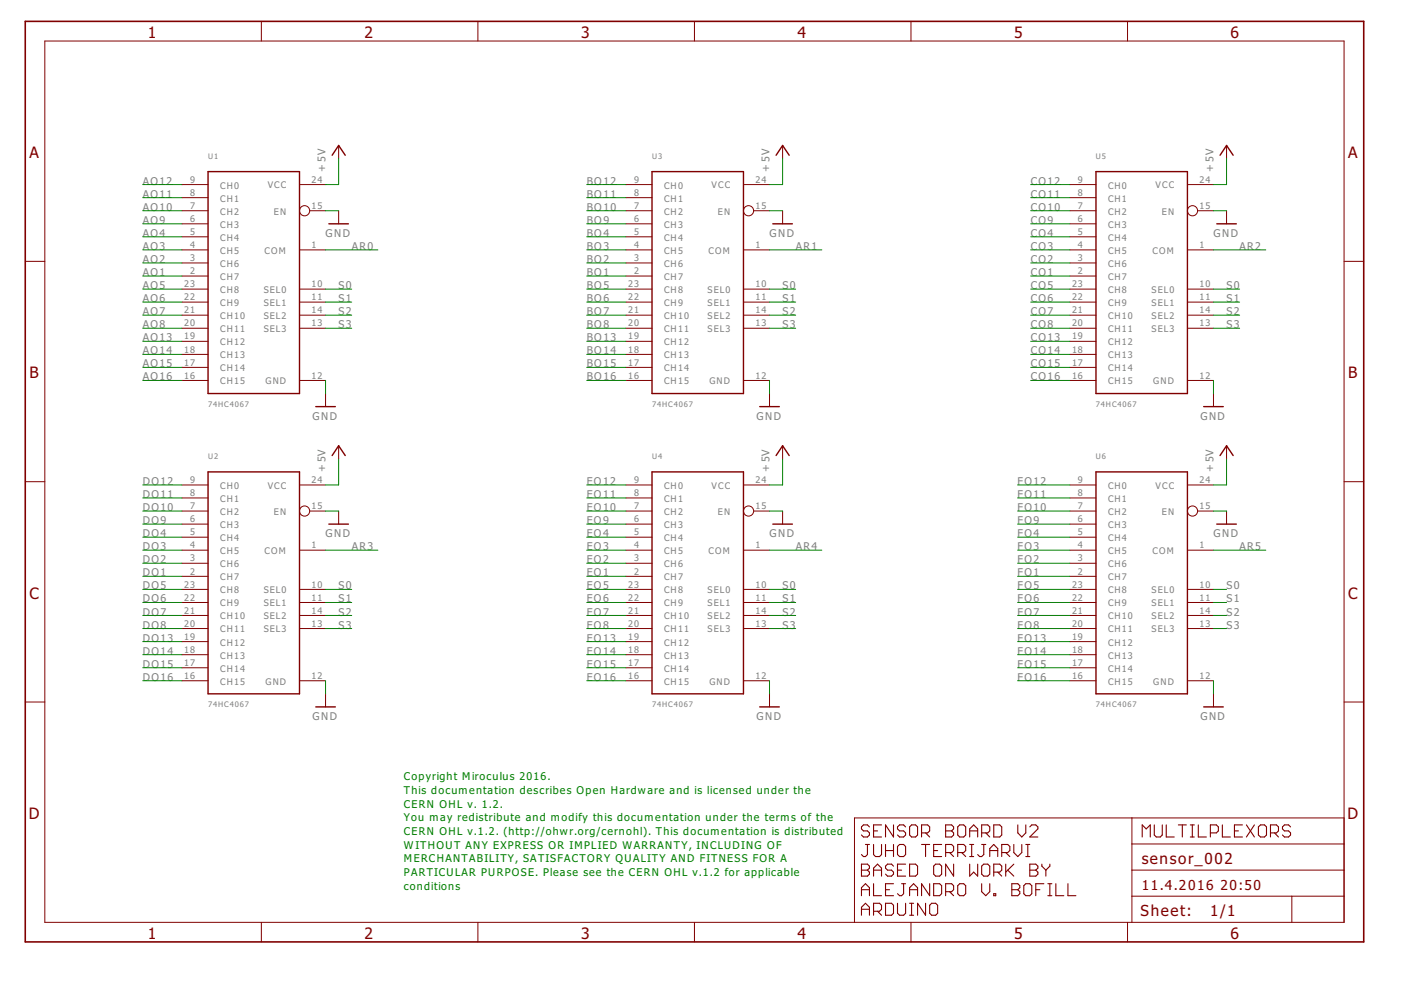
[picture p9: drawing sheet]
<svg xmlns="http://www.w3.org/2000/svg" width="297mm" height="210mm" viewBox="0 0 297 210" stroke-linecap="round" stroke-linejoin="round" font-family="sans-serif">
<g fill="none" stroke="#800000" stroke-width=".23">
<path d="M183.5 179h.8M183.9 179v2.2l-.4 .4h-.4l-.5-.4M184.3 175.3l-.4-.4h-.8l-.5 .4v.4l.5 .5h.8l.4 .4v.4l-.4 .5h-.8l-.5-.5M185.2 176.2h.9M185.2 179v2.2l.4 .4h.9l.4-.4v-2.2M186.9 174.9h-1.7v2.6h1.7M187.7 179v2.6M189.4 174.9v2.6l-1.7-2.6v2.6M189.4 179v2.6M190.3 179.5l.4-.5h.9l.4 .5v1.7l-.4 .4h-.9l-.4-.4zM192 175.3l-.4-.4h-.9l-.4 .4v.4l.4 .5h.9l.4 .4v.4l-.4 .5h-.9l-.4-.5M193.3 174.9h.8l.4 .4v1.7l-.4 .5h-.8l-.5-.5v-1.7z"/>
<path d="M195.4 176.6h1.3l.4-.4v-.9l-.4-.4h-1.3v2.6M195.4 179h1.7M196.2 176.6l.9 .9M196.2 179v2.6M199.6 179h-1.6v2.6h1.6M200.5 174.9h1.3l.4 .4v.4l-.4 .5 .4 .4v.4l-.4 .5h-1.3zM200.5 176.2h1.3M203.5 174.9h.8l.4 .4v1.7l-.4 .5h-.8l-.4-.5v-1.7zM205.6 176.2h1.7M205.6 177.5v-1.8l.8-.8 .9 .8v1.8M205.6 179h.8M206 179v2.6"/>
<path d="M208.1 176.6h1.3l.4-.4v-.9l-.4-.4h-1.3v2.6M208.1 179h.9M208.6 179v2.2l-.5 .4h-.4l-.4-.4M209 176.6l.8 .9M210.7 174.9h1.3l.4 .4v1.7l-.4 .5h-1.3zM214.9 179v1.8l.9 .8 .8-.8v-1.8M215.8 174.9v1.7l.8 .9 .9-.9v-1.7M217.5 179h.8M217.9 179v2.6M218.3 175.3l.5-.4h.8l.4 .4v.4l-1.7 1.8h1.7M242.2 177.5v-2.6l.8 .8 .9-.8v2.6M244.7 174.9v2.1l.5 .5h.8l.4-.5v-2.1"/>
<path d="M247.3 174.9v2.6h1.7M249.8 174.9h1.7M250.7 174.9v2.6M252.4 174.9h.8M252.4 177.5h.8M252.8 174.9v2.6M254.1 174.9v2.6h1.7M256.6 176.6h1.3l.4-.4v-.9l-.4-.4h-1.3v2.6M259.2 174.9v2.6h1.7M261.7 176.2h.9M263.4 174.9h-1.7v2.6h1.7M264.3 174.9l1.7 2.6"/>
<path d="M266 174.9l-1.7 2.6M266.8 175.3l.5-.4h.8l.4 .4v1.7l-.4 .5h-.8l-.5-.5zM269.4 176.6h1.2l.5-.4v-.9l-.5-.4h-1.2v2.6M270.2 176.6l.9 .9M273.6 175.3l-.4-.4h-.9l-.4 .4v.4l.4 .5h.9l.4 .4v.4l-.4 .5h-.9l-.4-.5M182.6 183.2h1.3l.4 .4v.5l-.4 .4 .4 .4v.4l-.4 .5h-1.3zM182.6 189.9v-1.7l.9-.8 .8 .8v1.7M182.6 194.1v-1.7l.9-.9 .8 .9v1.7M182.6 184.5h1.3M182.6 188.6h1.7M182.6 192.8h1.7M185.2 185.8v-1.7l.9-.9 .8 .9v1.7"/>
<path d="M185.2 187.4v2.5h1.7M185.2 193.2h1.3l.4-.4v-.9l-.4-.4h-1.3v2.6M185.2 184.5h1.7M186.1 193.2l.8 .9M187.7 191.5h1.3l.4 .4v1.7l-.4 .5h-1.3zM187.7 180.3h1.7M187.7 188.6h.9M189.4 183.6l-.4-.4h-.8l-.5 .4v.5l.5 .4h.8l.4 .4v.4l-.4 .5h-.8l-.5-.5M189.4 187.4h-1.7v2.5h1.7M190.3 191.5v2.1l.4 .5h.9l.4-.5v-2.1M190.3 184.5h.9M191.2 187.4h.8"/>
<path d="M191.6 187.4v2.1l-.4 .4h-.5l-.4-.4M192 183.2h-1.7v2.6h1.7M192.8 183.2h1.3l.4 .4v1.7l-.4 .5h-1.3zM192.8 189.9v-1.7l.9-.8 .8 .8v1.7M192.8 188.6h1.7M192.8 191.5h.9M192.8 194.1h.9M193.3 191.5v2.6M196.2 191.5v2.6l-1.7-2.6v2.6M197.1 187.4v2.5l-1.7-2.5v2.5M197.5 191.5h.9l.4 .4v1.7l-.4 .5h-.9l-.4-.5v-1.7zM198 180.3h.8"/>
<path d="M198 187.4h1.2l.4 .4v1.7l-.4 .4h-1.2zM198.4 183.2h.8l.4 .4v1.7l-.4 .5h-.8l-.4-.5v-1.7zM200.5 180.8h1.3l.4-.5v-.8l-.4-.5h-1.3v2.6M200.5 189.1h1.3l.4-.5v-.8l-.4-.4h-1.3v2.5M201.3 180.8l.9 .8M201.3 189.1l.9 .8M202.2 183.2v2.6l-1.7-2.6v2.6M203.1 180.8h1.2l.4-.5v-.8l-.4-.5h-1.2v2.6M203.5 187.4h.8l.4 .4v1.7l-.4 .4h-.8l-.4-.4v-1.7zM203.9 180.8l.8 .8M205.6 183.2v2.6l.8-.9 .9 .9v-2.6M205.6 181.6h.8"/>
<path d="M208.1 183.6l.5-.4h.8l.4 .4v1.7l-.4 .5h-.8l-.5-.5zM208.1 187.4v1.7l.9 .8 .8-.8v-1.7M209.8 181.6v-1.7l.9-.9 .8 .9v1.7M209.8 180.3h1.7M210.7 184.9h1.3l.4-.4v-.9l-.4-.4h-1.3v2.6M210.7 189.5h.4v.4h-.4zM211.5 184.9l.9 .9M212.4 180.8h1.3l.4-.5v-.8l-.4-.5h-1.3v2.6M213.2 180.8l.9 .8M213.2 183.2v2.6M213.7 184.5l1.2 1.3M214.5 188.6h1.3"/>
<path d="M214.5 187.4h1.3l.4 .4v.4l-.4 .4 .4 .5v.4l-.4 .4h-1.3zM214.9 183.2l-1.7 1.7M217.1 187.8l.4-.4h.8l.5 .4v1.7l-.5 .4h-.8l-.4-.4zM217.5 181.6h.8M218.3 183.2h1.3l.4 .4v.5l-.4 .4 .4 .4v.4l-.4 .5h-1.3zM218.3 184.5h1.3M219.6 188.6h.9M220.9 183.2v.4l.8 .9M221.3 187.4h-1.7v2.5M221.7 184.5v1.3M222.2 189.9h.8M222.2 187.4h.8"/>
<path d="M222.6 183.2v.4l-.9 .9M222.6 187.4v2.5M223.9 187.4v2.5h1.7M226.4 187.4v2.5h1.7"/>
</g>
<g fill="none" stroke="#800000" stroke-width=".21">
<path d="M9.5 8.7h275.5v186.9h-275.5zM55.4 4.5v4.2M101.3 4.5v4.2M147.2 4.5v4.2M193.1 4.5v4.2M239.1 4.5v4.2M38.6 39.1h5.5M63.5 39.1h5.5M71.8 30.8v2.8M132.7 39.1h5.5M157.6 39.1h5.6M165.9 30.8v2.8"/>
<path d="M226.8 39.1h5.6M251.8 39.1h5.5M260.1 30.8v2.8M5.4 55.4h4.1M38.6 41.9h5.5M38.6 44.7h5.5M38.6 47.5h5.5M38.6 50.2h5.5M38.6 53h5.5M38.6 55.8h5.5M38.6 58.5h5.5M63.5 53h5.5"/>
<path d="M65.7 44.7h3.3M71.8 44.7v2.8M132.7 41.9h5.5M132.7 44.7h5.5M132.7 47.5h5.5M132.7 50.2h5.5M132.7 53h5.5M132.7 55.8h5.5M132.7 58.5h5.5M157.6 53h5.6M159.8 44.7h3.4M165.9 44.7v2.8"/>
<path d="M226.8 41.9h5.6M226.8 44.7h5.6M226.8 47.5h5.6M226.8 50.2h5.6M226.8 53h5.6M226.8 55.8h5.6M226.8 58.5h5.6M251.8 53h5.5M253.9 44.7h3.4M260.1 44.7v2.8M285 55.4h4.1M38.6 61.3h5.5"/>
<path d="M38.6 64.1h5.5M38.6 66.8h5.5M38.6 69.6h5.5M38.6 72.4h5.5M38.6 75.1h5.5M38.6 77.9h5.5M63.5 61.3h5.5M63.5 64.1h5.5M63.5 66.8h5.5M63.5 69.6h5.5M132.7 61.3h5.5M132.7 64.1h5.5"/>
<path d="M132.7 66.8h5.5M132.7 69.6h5.5M132.7 72.4h5.5M132.7 75.1h5.5M132.7 77.9h5.5M157.6 61.3h5.6M157.6 64.1h5.6M157.6 66.8h5.6M157.6 69.6h5.6M226.8 61.3h5.6M226.8 64.1h5.6M226.8 66.8h5.6"/>
<path d="M226.8 69.6h5.6M226.8 72.4h5.6M226.8 75.1h5.6M226.8 77.9h5.6M251.8 61.3h5.5M251.8 64.1h5.5M251.8 66.8h5.5M251.8 69.6h5.5M38.6 80.7h5.5M63.5 80.7h5.5M69 83.4v2.8M71.8 94.5v2.8"/>
<path d="M132.7 80.7h5.5M157.6 80.7h5.6M163.2 83.4v2.8M165.9 94.5v2.8M226.8 80.7h5.6M251.8 80.7h5.5M257.3 83.4v2.8M260.1 94.5v2.8M5.4 102.1h4.1M38.6 102.8h5.5M38.6 105.6h5.5M38.6 108.4h5.5"/>
<path d="M38.6 111.1h5.5M38.6 113.9h5.5M38.6 116.6h5.5M38.6 119.4h5.5M63.5 102.8h5.5M63.5 116.6h5.5M65.7 108.4h3.3M71.8 108.4v2.7M132.7 102.8h5.5M132.7 105.6h5.5M132.7 108.4h5.5M132.7 111.1h5.5"/>
<path d="M132.7 113.9h5.5M132.7 116.6h5.5M132.7 119.4h5.5M157.6 102.8h5.6M157.6 116.6h5.6M159.8 108.4h3.4M165.9 108.4v2.7M226.8 102.8h5.6M226.8 105.6h5.6M226.8 108.4h5.6M226.8 111.1h5.6M226.8 113.9h5.6"/>
<path d="M226.8 116.6h5.6M226.8 119.4h5.6M251.8 102.8h5.5M251.8 116.6h5.5M253.9 108.4h3.4M260.1 108.4v2.7M285 102.1h4.1M38.6 122.2h5.5M38.6 125h5.5M38.6 127.7h5.5M38.6 130.5h5.5M38.6 133.3h5.5"/>
<path d="M38.6 136h5.5M38.6 138.8h5.5M63.5 125h5.5M63.5 127.7h5.5M63.5 130.5h5.5M63.5 133.3h5.5M132.7 122.2h5.5M132.7 125h5.5M132.7 127.7h5.5M132.7 130.5h5.5M132.7 133.3h5.5M132.7 136h5.5"/>
<path d="M132.7 138.8h5.5M157.6 125h5.6M157.6 127.7h5.6M157.6 130.5h5.6M157.6 133.3h5.6M226.8 122.2h5.6M226.8 125h5.6M226.8 127.7h5.6M226.8 130.5h5.6M226.8 133.3h5.6M226.8 136h5.6M226.8 138.8h5.6"/>
<path d="M251.8 125h5.5M251.8 127.7h5.5M251.8 130.5h5.5M251.8 133.3h5.5M5.4 148.8h4.1M38.6 141.6h5.5M38.6 144.3h5.5M63.5 144.3h5.5M69 147.1v2.8M132.7 141.6h5.5M132.7 144.3h5.5M157.6 144.3h5.6"/>
<path d="M163.2 147.1v2.8M226.8 141.6h5.6M226.8 144.3h5.6M251.8 144.3h5.5M257.3 147.1v2.8M285 148.8h4.1M240 173.4v22.2M240 178.9h45M285 173.4h-103.8v22.2M55.4 195.6v4.1M101.3 195.6v4.1M147.2 195.6v4.1"/>
<path d="M193.1 195.6v4.1M239.1 195.6v4.1M240 190h45M240 184.5h45M273.9 190v5.6"/>
<circle cx="64.6" cy="44.7" r="1.08"/>
<circle cx="158.7" cy="44.7" r="1.08"/>
<circle cx="252.8" cy="44.7" r="1.08"/>
<circle cx="64.6" cy="108.4" r="1.08"/>
<circle cx="158.7" cy="108.4" r="1.08"/>
<circle cx="252.8" cy="108.4" r="1.08"/>
</g>
<path d="M5.4 4.5h283.7v195.2h-283.7z" fill="none" stroke="#800000" stroke-width=".34"/>
<g fill="none" stroke="#800000" stroke-width=".3">
<path d="M44.1 36.4h19.4v47h-19.4zM70.4 32.9l1.4-2.1 1.4 2.1M138.2 36.4h19.4v47h-19.4zM164.5 32.9l1.4-2.1 1.4 2.1M232.4 36.4h19.4v47h-19.4zM258.7 32.9l1.4-2.1 1.4 2.1M69.7 47.5h4.2M163.9 47.5h4.1M258 47.5h4.1M67 86.2h4.1M70.4 96.6l1.4-2.1 1.4 2.1M161.1 86.2h4.1"/>
<path d="M164.5 96.6l1.4-2.1 1.4 2.1M255.2 86.2h4.2M258.7 96.6l1.4-2.1 1.4 2.1M44.1 100.1h19.4v47h-19.4zM69.7 111.1h4.2M138.2 100.1h19.4v47h-19.4zM163.9 111.1h4.1M232.4 100.1h19.4v47h-19.4zM258 111.1h4.1M67 149.9h4.1M161.1 149.9h4.1M255.2 149.9h4.2"/>
</g>
<g fill="none" stroke="#008000" stroke-width=".21">
<path d="M30.3 39.1h8.3M71.8 33.6v5.5h-2.8M124.4 39.1h8.3M165.9 33.6v5.5h-2.7M218.5 39.1h8.3M260.1 33.6v5.5h-2.8M30.3 44.7h8.3M30.3 47.5h8.3M30.3 58.5h8.3M30.3 55.8h8.3M30.3 41.9h8.3M30.3 50.2h8.3"/>
<path d="M30.3 53h8.3M69 44.7h2.8M69 53h11.1M124.4 44.7h8.3M124.4 47.5h8.3M124.4 58.5h8.3M124.4 55.8h8.3M124.4 41.9h8.3M124.4 50.2h8.3M124.4 53h8.3M163.2 44.7h2.7M163.2 53h11"/>
<path d="M218.5 44.7h8.3M218.5 47.5h8.3M218.5 58.5h8.3M218.5 55.8h8.3M218.5 41.9h8.3M218.5 50.2h8.3M218.5 53h8.3M257.3 44.7h2.8M257.3 53h11.1M30.3 69.6h8.3M30.3 66.8h8.3M30.3 64.1h8.3"/>
<path d="M30.3 61.3h8.3M30.3 75.1h8.3M30.3 77.9h8.3M30.3 72.4h8.3M69 69.6h5.6M69 66.8h5.6M69 64.1h5.6M69 61.3h5.6M124.4 69.6h8.3M124.4 66.8h8.3M124.4 64.1h8.3M124.4 61.3h8.3"/>
<path d="M124.4 75.1h8.3M124.4 77.9h8.3M124.4 72.4h8.3M163.2 69.6h5.5M163.2 66.8h5.5M163.2 64.1h5.5M163.2 61.3h5.5M218.5 69.6h8.3M218.5 66.8h8.3M218.5 64.1h8.3M218.5 61.3h8.3M218.5 75.1h8.3"/>
<path d="M218.5 77.9h8.3M218.5 72.4h8.3M257.3 69.6h5.5M257.3 66.8h5.5M257.3 64.1h5.5M257.3 61.3h5.5M30.3 80.7h8.3M69 80.7v2.7M71.8 97.3v5.5h-2.8M124.4 80.7h8.3M163.2 80.7v2.7M165.9 97.3v5.5h-2.7"/>
<path d="M218.5 80.7h8.3M257.3 80.7v2.7M260.1 97.3v5.5h-2.8M30.3 108.4h8.3M30.3 102.8h8.3M30.3 111.1h8.3M30.3 116.6h8.3M30.3 113.9h8.3M30.3 119.4h8.3M30.3 105.6h8.3M69 108.4h2.8M69 116.6h11.1"/>
<path d="M124.4 108.4h8.3M124.4 102.8h8.3M124.4 111.1h8.3M124.4 116.6h8.3M124.4 113.9h8.3M124.4 119.4h8.3M124.4 105.6h8.3M163.2 108.4h2.7M163.2 116.6h11M215.8 108.4h11M215.8 102.8h11M215.8 111.1h11"/>
<path d="M215.8 116.6h11M215.8 113.9h11M215.8 119.4h11M215.8 105.6h11M257.3 108.4h2.8M257.3 116.6h11.1M30.3 133.3h8.3M30.3 130.5h8.3M30.3 127.7h8.3M30.3 125h8.3M30.3 122.2h8.3M30.3 138.8h8.3"/>
<path d="M30.3 136h8.3M69 133.3h5.6M69 130.5h5.6M69 127.7h5.6M69 125h5.6M124.4 133.3h8.3M124.4 130.5h8.3M124.4 127.7h8.3M124.4 125h8.3M124.4 122.2h8.3M124.4 138.8h8.3M124.4 136h8.3"/>
<path d="M163.2 133.3h5.5M163.2 130.5h5.5M163.2 127.7h5.5M163.2 125h5.5M215.8 133.3h11M215.8 130.5h11M215.8 127.7h11M215.8 125h11M215.8 122.2h11M215.8 138.8h11M215.8 136h11M257.3 133.3h2.8"/>
<path d="M257.3 130.5h2.8M257.3 127.7h2.8M257.3 125h2.8M30.3 141.6h8.3M30.3 144.3h8.3M69 144.3v2.8M124.4 141.6h8.3M124.4 144.3h8.3M163.2 144.3v2.8M215.8 141.6h11M215.8 144.3h11M257.3 144.3v2.8"/>
</g>
<g font-size="4" fill="#800000">
<text x="31.4" y="8">1</text>
<text x="77.3" y="8">2</text>
<text x="123.2" y="8">3</text>
<text x="169.1" y="8">4</text>
<text x="215" y="8">5</text>
<text x="260.9" y="8">6</text>
<text x="6.2" y="33.5">A</text>
<text x="285.8" y="33.5">A</text>
<text x="6.2" y="80.2">B</text>
<text x="285.9" y="80.2">B</text>
<text x="6.2" y="126.9">C</text>
<text x="285.8" y="126.9">C</text>
<text x="6.1" y="173.6">D</text>
<text x="285.7" y="173.6">D</text>
<text x="31.4" y="199.1">1</text>
<text x="77.3" y="199.1">2</text>
<text x="123.2" y="199.1">3</text>
<text x="169.1" y="199.1">4</text>
<text x="215" y="199.1">5</text>
<text x="260.9" y="199.1">6</text>
</g>
<g font-size="3.9" fill="#800000">
<text x="242.1" y="183.1">sensor_002</text>
<text x="241.8" y="194.3">Sheet:</text>
<text x="256.6" y="194.2">1/1</text>
</g>
<g font-size="3.5" fill="#800000">
<text x="242.1" y="188.6">11.4.2016</text>
<text x="258.8" y="188.6">20:50</text>
</g>
<g font-size="2.7" fill="#808080">
<text x="30.3" y="39.1">AO12</text>
<text x="30.3" y="41.9">AO11</text>
<text x="69" y="36.4" transform="rotate(-90 69 36.4)">+5V</text>
<text x="124.4" y="39.1">BO12</text>
<text x="124.4" y="41.9">BO11</text>
<text x="163.2" y="36.4" transform="rotate(-90 163.2 36.4)">+5V</text>
<text x="218.5" y="39.1">CO12</text>
<text x="218.5" y="41.9">CO11</text>
<text x="257.3" y="36.4" transform="rotate(-90 257.3 36.4)">+5V</text>
<text x="30.3" y="47.4">AO9</text>
<text x="30.3" y="44.7">AO10</text>
<text x="124.4" y="44.7">BO10</text>
<text x="124.4" y="47.4">BO9</text>
<text x="218.5" y="44.7">CO10</text>
<text x="218.5" y="47.4">CO9</text>
<text x="30.3" y="53">AO3</text>
<text x="30.3" y="50.2">AO4</text>
<text x="69" y="50.2">GND</text>
<text x="74.6" y="53">AR0</text>
<text x="124.4" y="53">BO3</text>
<text x="124.4" y="50.2">BO4</text>
<text x="163.2" y="50.2">GND</text>
<text x="168.7" y="53">AR1</text>
<text x="218.5" y="50.2">CO4</text>
<text x="218.5" y="53">CO3</text>
<text x="257.3" y="50.2">GND</text>
<text x="262.8" y="53">AR2</text>
<text x="30.3" y="58.5">AO1</text>
<text x="30.3" y="55.8">AO2</text>
<text x="124.4" y="58.5">BO1</text>
<text x="124.4" y="55.8">BO2</text>
<text x="218.5" y="58.5">CO1</text>
<text x="218.5" y="55.8">CO2</text>
<text x="30.3" y="61.3">AO5</text>
<text x="30.3" y="64.1">AO6</text>
<text x="71.8" y="64.1">S1</text>
<text x="71.8" y="61.3">S0</text>
<text x="124.4" y="61.3">BO5</text>
<text x="124.4" y="64.1">BO6</text>
<text x="165.9" y="64.1">S1</text>
<text x="165.9" y="61.3">S0</text>
<text x="218.5" y="64.1">CO6</text>
<text x="218.5" y="61.3">CO5</text>
<text x="260.1" y="64.1">S1</text>
<text x="260.1" y="61.3">S0</text>
<text x="30.3" y="66.8">AO7</text>
<text x="30.3" y="69.6">AO8</text>
<text x="71.8" y="69.6">S3</text>
<text x="71.8" y="66.8">S2</text>
<text x="124.4" y="66.8">BO7</text>
<text x="124.4" y="69.6">BO8</text>
<text x="165.9" y="69.6">S3</text>
<text x="165.9" y="66.8">S2</text>
<text x="218.5" y="69.6">CO8</text>
<text x="218.5" y="66.8">CO7</text>
<text x="260.1" y="69.6">S3</text>
<text x="260.1" y="66.8">S2</text>
<text x="30.3" y="75.1">AO14</text>
<text x="30.3" y="72.4">AO13</text>
<text x="30.3" y="77.9">AO15</text>
<text x="124.4" y="75.1">BO14</text>
<text x="124.4" y="72.4">BO13</text>
<text x="124.4" y="77.9">BO15</text>
<text x="218.5" y="75.1">CO14</text>
<text x="218.5" y="77.9">CO15</text>
<text x="218.5" y="72.4">CO13</text>
<text x="30.3" y="80.7">AO16</text>
<text x="124.4" y="80.7">BO16</text>
<text x="218.5" y="80.7">CO16</text>
<text x="66.3" y="89">GND</text>
<text x="160.4" y="89">GND</text>
<text x="254.5" y="89">GND</text>
<text x="69" y="100" transform="rotate(-90 69 100)">+5V</text>
<text x="163.2" y="100" transform="rotate(-90 163.2 100)">+5V</text>
<text x="257.3" y="100" transform="rotate(-90 257.3 100)">+5V</text>
<text x="30.3" y="105.6">DO11</text>
<text x="30.3" y="102.8">DO12</text>
<text x="124.4" y="102.8">EO12</text>
<text x="124.4" y="105.6">EO11</text>
<text x="215.8" y="102.8">FO12</text>
<text x="215.8" y="105.6">FO11</text>
<text x="30.3" y="111.1">DO9</text>
<text x="30.3" y="108.4">DO10</text>
<text x="30.3" y="113.9">DO4</text>
<text x="69" y="113.9">GND</text>
<text x="124.4" y="113.9">EO4</text>
<text x="124.4" y="111.1">EO9</text>
<text x="124.4" y="108.4">EO10</text>
<text x="163.2" y="113.9">GND</text>
<text x="215.8" y="108.4">FO10</text>
<text x="215.8" y="111.1">FO9</text>
<text x="215.8" y="113.9">FO4</text>
<text x="257.3" y="113.9">GND</text>
<text x="30.3" y="116.7">DO3</text>
<text x="30.3" y="119.4">DO2</text>
<text x="74.6" y="116.7">AR3</text>
<text x="124.4" y="116.7">EO3</text>
<text x="124.4" y="119.4">EO2</text>
<text x="168.7" y="116.7">AR4</text>
<text x="215.8" y="119.4">FO2</text>
<text x="215.8" y="116.7">FO3</text>
<text x="262.8" y="116.7">AR5</text>
<text x="30.3" y="122.2">DO1</text>
<text x="30.3" y="125">DO5</text>
<text x="71.8" y="125">S0</text>
<text x="124.4" y="122.2">EO1</text>
<text x="124.4" y="125">EO5</text>
<text x="165.9" y="125">S0</text>
<text x="215.8" y="122.2">FO1</text>
<text x="215.8" y="125">FO5</text>
<text x="260.1" y="125">S0</text>
<text x="30.3" y="130.5">DO7</text>
<text x="30.3" y="127.7">DO6</text>
<text x="71.8" y="130.5">S2</text>
<text x="71.8" y="127.7">S1</text>
<text x="124.4" y="127.7">EO6</text>
<text x="124.4" y="130.5">EO7</text>
<text x="165.9" y="130.5">S2</text>
<text x="165.9" y="127.7">S1</text>
<text x="215.8" y="127.7">FO6</text>
<text x="215.8" y="130.5">FO7</text>
<text x="260.1" y="130.5">S2</text>
<text x="260.1" y="127.7">S1</text>
<text x="30.3" y="133.3">DO8</text>
<text x="30.3" y="136">DO13</text>
<text x="71.8" y="133.3">S3</text>
<text x="124.4" y="136">EO13</text>
<text x="124.4" y="133.3">EO8</text>
<text x="165.9" y="133.3">S3</text>
<text x="215.8" y="133.3">FO8</text>
<text x="215.8" y="136">FO13</text>
<text x="260.1" y="133.3">S3</text>
<text x="30.3" y="141.6">DO15</text>
<text x="30.3" y="138.8">DO14</text>
<text x="124.4" y="138.8">EO14</text>
<text x="124.4" y="141.6">EO15</text>
<text x="215.8" y="141.6">FO15</text>
<text x="215.8" y="138.8">FO14</text>
<text x="30.3" y="144.3">DO16</text>
<text x="124.4" y="144.3">EO16</text>
<text x="215.8" y="144.3">FO16</text>
<text x="66.3" y="152.6">GND</text>
<text x="160.4" y="152.6">GND</text>
<text x="254.5" y="152.6">GND</text>
</g>
<g font-size="2.7" fill="#008000">
<text x="85.6" y="165.4">Copyright Miroculus 2016.</text>
<text x="85.6" y="168.3">This documentation describes Open Hardware and is licensed under the</text>
<text x="85.6" y="171.2">CERN OHL v. 1.2.</text>
<text x="85.6" y="174.1">You may redistribute and modify this documentation under the terms of the</text>
<text x="85.6" y="177">CERN OHL v.1.2. (http://ohwr.org/cernohl). This documentation is distributed</text>
<text x="85.6" y="179.9">WITHOUT ANY EXPRESS OR IMPLIED WARRANTY, INCLUDING OF</text>
<text x="85.6" y="182.8">MERCHANTABILITY, SATISFACTORY QUALITY AND FITNESS FOR A</text>
<text x="85.6" y="185.7">PARTICULAR PURPOSE. Please see the CERN OHL v.1.2 for applicable</text>
<text x="85.6" y="188.6">conditions</text>
</g>
<g font-size="2.3" fill="#808080">
<text x="40.3" y="38.8">9</text>
<text x="40.3" y="41.5">8</text>
<text x="46.7" y="40">CH0</text>
<text x="56.8" y="40">VCC</text>
<text x="66" y="38.8">24</text>
<text x="134.4" y="38.8">9</text>
<text x="134.4" y="41.5">8</text>
<text x="140.8" y="40">CH0</text>
<text x="150.9" y="40">VCC</text>
<text x="160.2" y="38.8">24</text>
<text x="228.6" y="38.8">9</text>
<text x="228.6" y="41.5">8</text>
<text x="234.9" y="40">CH0</text>
<text x="245" y="40">VCC</text>
<text x="254.3" y="38.8">24</text>
<text x="40.3" y="44.3">7</text>
<text x="40.3" y="47.1">6</text>
<text x="46.7" y="42.7">CH1</text>
<text x="46.7" y="45.5">CH2</text>
<text x="58.1" y="45.5">EN</text>
<text x="66" y="44.3">15</text>
<text x="134.4" y="44.3">7</text>
<text x="134.4" y="47.1">6</text>
<text x="140.8" y="42.7">CH1</text>
<text x="140.8" y="45.5">CH2</text>
<text x="152.2" y="45.5">EN</text>
<text x="160.2" y="44.3">15</text>
<text x="228.6" y="44.3">7</text>
<text x="228.6" y="47.1">6</text>
<text x="234.9" y="42.7">CH1</text>
<text x="234.9" y="45.5">CH2</text>
<text x="246.3" y="45.5">EN</text>
<text x="254.3" y="44.3">15</text>
<text x="40.3" y="49.8">5</text>
<text x="40.3" y="52.6">4</text>
<text x="46.7" y="48.3">CH3</text>
<text x="46.7" y="51">CH4</text>
<text x="46.7" y="53.8">CH5</text>
<text x="56.1" y="53.8">COM</text>
<text x="66" y="52.6">1</text>
<text x="134.4" y="49.8">5</text>
<text x="134.4" y="52.6">4</text>
<text x="140.8" y="48.3">CH3</text>
<text x="140.8" y="51">CH4</text>
<text x="140.8" y="53.8">CH5</text>
<text x="150.2" y="53.8">COM</text>
<text x="160.2" y="52.6">1</text>
<text x="228.6" y="49.8">5</text>
<text x="228.6" y="52.6">4</text>
<text x="234.9" y="48.3">CH3</text>
<text x="234.9" y="51">CH4</text>
<text x="234.9" y="53.8">CH5</text>
<text x="244.4" y="53.8">COM</text>
<text x="254.3" y="52.6">1</text>
<text x="40.3" y="55.4">3</text>
<text x="40.3" y="58.1">2</text>
<text x="46.7" y="56.6">CH6</text>
<text x="46.7" y="59.4">CH7</text>
<text x="134.4" y="55.4">3</text>
<text x="134.4" y="58.1">2</text>
<text x="140.8" y="56.6">CH6</text>
<text x="140.8" y="59.4">CH7</text>
<text x="228.6" y="55.4">3</text>
<text x="228.6" y="58.1">2</text>
<text x="234.9" y="56.6">CH6</text>
<text x="234.9" y="59.4">CH7</text>
<text x="39" y="60.9">23</text>
<text x="39" y="63.7">22</text>
<text x="46.7" y="62.1">CH8</text>
<text x="46.7" y="64.9">CH9</text>
<text x="55.9" y="62.1">SEL0</text>
<text x="55.9" y="64.9">SEL1</text>
<text x="66" y="60.9">10</text>
<text x="66" y="63.7">11</text>
<text x="133.2" y="60.9">23</text>
<text x="133.2" y="63.7">22</text>
<text x="140.8" y="62.1">CH8</text>
<text x="140.8" y="64.9">CH9</text>
<text x="150" y="62.1">SEL0</text>
<text x="150" y="64.9">SEL1</text>
<text x="160.2" y="60.9">10</text>
<text x="160.2" y="63.7">11</text>
<text x="227.3" y="60.9">23</text>
<text x="227.3" y="63.7">22</text>
<text x="234.9" y="62.1">CH8</text>
<text x="234.9" y="64.9">CH9</text>
<text x="244.2" y="62.1">SEL0</text>
<text x="244.2" y="64.9">SEL1</text>
<text x="254.3" y="60.9">10</text>
<text x="254.3" y="63.7">11</text>
<text x="39" y="66.4">21</text>
<text x="39" y="69.2">20</text>
<text x="39" y="72">19</text>
<text x="46.7" y="67.7">CH10</text>
<text x="46.7" y="70.4">CH11</text>
<text x="55.9" y="67.6">SEL2</text>
<text x="55.9" y="70.4">SEL3</text>
<text x="66" y="66.4">14</text>
<text x="66" y="69.2">13</text>
<text x="133.2" y="66.4">21</text>
<text x="133.2" y="69.2">20</text>
<text x="133.2" y="72">19</text>
<text x="140.8" y="67.7">CH10</text>
<text x="140.8" y="70.4">CH11</text>
<text x="150" y="67.6">SEL2</text>
<text x="150" y="70.4">SEL3</text>
<text x="160.2" y="66.4">14</text>
<text x="160.2" y="69.2">13</text>
<text x="227.3" y="66.4">21</text>
<text x="227.3" y="69.2">20</text>
<text x="227.3" y="72">19</text>
<text x="234.9" y="67.7">CH10</text>
<text x="234.9" y="70.4">CH11</text>
<text x="244.2" y="67.6">SEL2</text>
<text x="244.2" y="70.4">SEL3</text>
<text x="254.3" y="66.4">14</text>
<text x="254.3" y="69.2">13</text>
<text x="39" y="74.7">18</text>
<text x="39" y="77.5">17</text>
<text x="46.7" y="73.2">CH12</text>
<text x="46.7" y="76">CH13</text>
<text x="133.2" y="74.7">18</text>
<text x="133.2" y="77.5">17</text>
<text x="140.8" y="73.2">CH12</text>
<text x="140.8" y="76">CH13</text>
<text x="227.3" y="74.7">18</text>
<text x="227.3" y="77.5">17</text>
<text x="234.9" y="73.2">CH12</text>
<text x="234.9" y="76">CH13</text>
<text x="39" y="80.3">16</text>
<text x="46.7" y="78.7">CH14</text>
<text x="46.7" y="81.5">CH15</text>
<text x="56.3" y="81.5">GND</text>
<text x="66" y="80.3">12</text>
<text x="133.2" y="80.3">16</text>
<text x="140.8" y="78.7">CH14</text>
<text x="140.8" y="81.5">CH15</text>
<text x="150.4" y="81.5">GND</text>
<text x="160.2" y="80.3">12</text>
<text x="227.3" y="80.3">16</text>
<text x="234.9" y="78.7">CH14</text>
<text x="234.9" y="81.5">CH15</text>
<text x="244.5" y="81.5">GND</text>
<text x="254.3" y="80.3">12</text>
<text x="40.3" y="102.4">9</text>
<text x="40.3" y="105.2">8</text>
<text x="40.3" y="108">7</text>
<text x="46.7" y="103.6">CH0</text>
<text x="46.7" y="106.4">CH1</text>
<text x="56.8" y="103.6">VCC</text>
<text x="66" y="108">15</text>
<text x="66" y="102.4">24</text>
<text x="134.4" y="102.4">9</text>
<text x="134.4" y="105.2">8</text>
<text x="134.4" y="108">7</text>
<text x="140.8" y="103.6">CH0</text>
<text x="140.8" y="106.4">CH1</text>
<text x="150.9" y="103.6">VCC</text>
<text x="160.2" y="108">15</text>
<text x="160.2" y="102.4">24</text>
<text x="228.6" y="102.4">9</text>
<text x="228.6" y="105.2">8</text>
<text x="228.6" y="108">7</text>
<text x="234.9" y="103.6">CH0</text>
<text x="234.9" y="106.4">CH1</text>
<text x="245" y="103.6">VCC</text>
<text x="254.3" y="108">15</text>
<text x="254.3" y="102.4">24</text>
<text x="40.3" y="110.7">6</text>
<text x="40.3" y="113.5">5</text>
<text x="46.7" y="109.2">CH2</text>
<text x="46.7" y="112">CH3</text>
<text x="58.1" y="109.2">EN</text>
<text x="134.4" y="110.7">6</text>
<text x="134.4" y="113.5">5</text>
<text x="140.8" y="109.2">CH2</text>
<text x="140.8" y="112">CH3</text>
<text x="152.2" y="109.2">EN</text>
<text x="228.6" y="110.7">6</text>
<text x="228.6" y="113.5">5</text>
<text x="234.9" y="109.2">CH2</text>
<text x="234.9" y="112">CH3</text>
<text x="246.3" y="109.2">EN</text>
<text x="40.3" y="116.3">4</text>
<text x="40.3" y="119">3</text>
<text x="46.7" y="114.7">CH4</text>
<text x="46.7" y="117.5">CH5</text>
<text x="56.1" y="117.5">COM</text>
<text x="66" y="116.3">1</text>
<text x="134.4" y="116.3">4</text>
<text x="134.4" y="119">3</text>
<text x="140.8" y="114.7">CH4</text>
<text x="140.8" y="117.5">CH5</text>
<text x="150.2" y="117.5">COM</text>
<text x="160.2" y="116.3">1</text>
<text x="228.6" y="116.3">4</text>
<text x="228.6" y="119">3</text>
<text x="234.9" y="114.7">CH4</text>
<text x="234.9" y="117.5">CH5</text>
<text x="244.4" y="117.5">COM</text>
<text x="254.3" y="116.3">1</text>
<text x="39" y="124.6">23</text>
<text x="40.3" y="121.8">2</text>
<text x="46.7" y="120.3">CH6</text>
<text x="46.7" y="123">CH7</text>
<text x="46.7" y="125.8">CH8</text>
<text x="55.9" y="125.8">SEL0</text>
<text x="66" y="124.6">10</text>
<text x="133.2" y="124.6">23</text>
<text x="134.4" y="121.8">2</text>
<text x="140.8" y="120.3">CH6</text>
<text x="140.8" y="123">CH7</text>
<text x="140.8" y="125.8">CH8</text>
<text x="150" y="125.8">SEL0</text>
<text x="160.2" y="124.6">10</text>
<text x="227.3" y="124.6">23</text>
<text x="228.6" y="121.8">2</text>
<text x="234.9" y="120.3">CH6</text>
<text x="234.9" y="123">CH7</text>
<text x="234.9" y="125.8">CH8</text>
<text x="244.2" y="125.8">SEL0</text>
<text x="254.3" y="124.6">10</text>
<text x="39" y="127.3">22</text>
<text x="39" y="130.1">21</text>
<text x="46.7" y="128.6">CH9</text>
<text x="46.7" y="131.3">CH10</text>
<text x="55.9" y="128.6">SEL1</text>
<text x="55.9" y="131.3">SEL2</text>
<text x="66" y="127.3">11</text>
<text x="66" y="130.1">14</text>
<text x="133.2" y="127.3">22</text>
<text x="133.2" y="130.1">21</text>
<text x="140.8" y="128.6">CH9</text>
<text x="140.8" y="131.3">CH10</text>
<text x="150" y="128.6">SEL1</text>
<text x="150" y="131.3">SEL2</text>
<text x="160.2" y="127.3">11</text>
<text x="160.2" y="130.1">14</text>
<text x="227.3" y="127.3">22</text>
<text x="227.3" y="130.1">21</text>
<text x="234.9" y="128.6">CH9</text>
<text x="234.9" y="131.3">CH10</text>
<text x="244.2" y="128.6">SEL1</text>
<text x="244.2" y="131.3">SEL2</text>
<text x="254.3" y="127.3">11</text>
<text x="254.3" y="130.1">14</text>
<text x="39" y="132.9">20</text>
<text x="39" y="135.7">19</text>
<text x="46.7" y="134.1">CH11</text>
<text x="46.7" y="136.9">CH12</text>
<text x="55.9" y="134.1">SEL3</text>
<text x="66" y="132.9">13</text>
<text x="133.2" y="132.9">20</text>
<text x="133.2" y="135.7">19</text>
<text x="140.8" y="134.1">CH11</text>
<text x="140.8" y="136.9">CH12</text>
<text x="150" y="134.1">SEL3</text>
<text x="160.2" y="132.9">13</text>
<text x="227.3" y="132.9">20</text>
<text x="227.3" y="135.7">19</text>
<text x="234.9" y="134.1">CH11</text>
<text x="234.9" y="136.9">CH12</text>
<text x="244.2" y="134.1">SEL3</text>
<text x="254.3" y="132.9">13</text>
<text x="39" y="138.4">18</text>
<text x="39" y="141.2">17</text>
<text x="39" y="144">16</text>
<text x="46.7" y="139.6">CH13</text>
<text x="46.7" y="142.4">CH14</text>
<text x="66" y="144">12</text>
<text x="133.2" y="138.4">18</text>
<text x="133.2" y="141.2">17</text>
<text x="133.2" y="144">16</text>
<text x="140.8" y="139.6">CH13</text>
<text x="140.8" y="142.4">CH14</text>
<text x="160.2" y="144">12</text>
<text x="227.3" y="138.4">18</text>
<text x="227.3" y="141.2">17</text>
<text x="227.3" y="144">16</text>
<text x="234.9" y="139.6">CH13</text>
<text x="234.9" y="142.4">CH14</text>
<text x="254.3" y="144">12</text>
<text x="46.7" y="145.2">CH15</text>
<text x="56.3" y="145.2">GND</text>
<text x="140.8" y="145.2">CH15</text>
<text x="150.4" y="145.2">GND</text>
<text x="234.9" y="145.2">CH15</text>
<text x="244.5" y="145.2">GND</text>
</g>
<g font-size="1.9" fill="#808080">
<text x="44.1" y="33.6">U1</text>
<text x="138.2" y="33.6">U3</text>
<text x="232.4" y="33.6">U5</text>
<text x="44.1" y="86.2">74HC4067</text>
<text x="138.2" y="86.2">74HC4067</text>
<text x="232.4" y="86.2">74HC4067</text>
<text x="44.1" y="97.3">U2</text>
<text x="138.2" y="97.3">U4</text>
<text x="232.4" y="97.3">U6</text>
<text x="44.1" y="149.9">74HC4067</text>
<text x="138.2" y="149.9">74HC4067</text>
<text x="232.4" y="149.9">74HC4067</text>
</g>
</svg>
